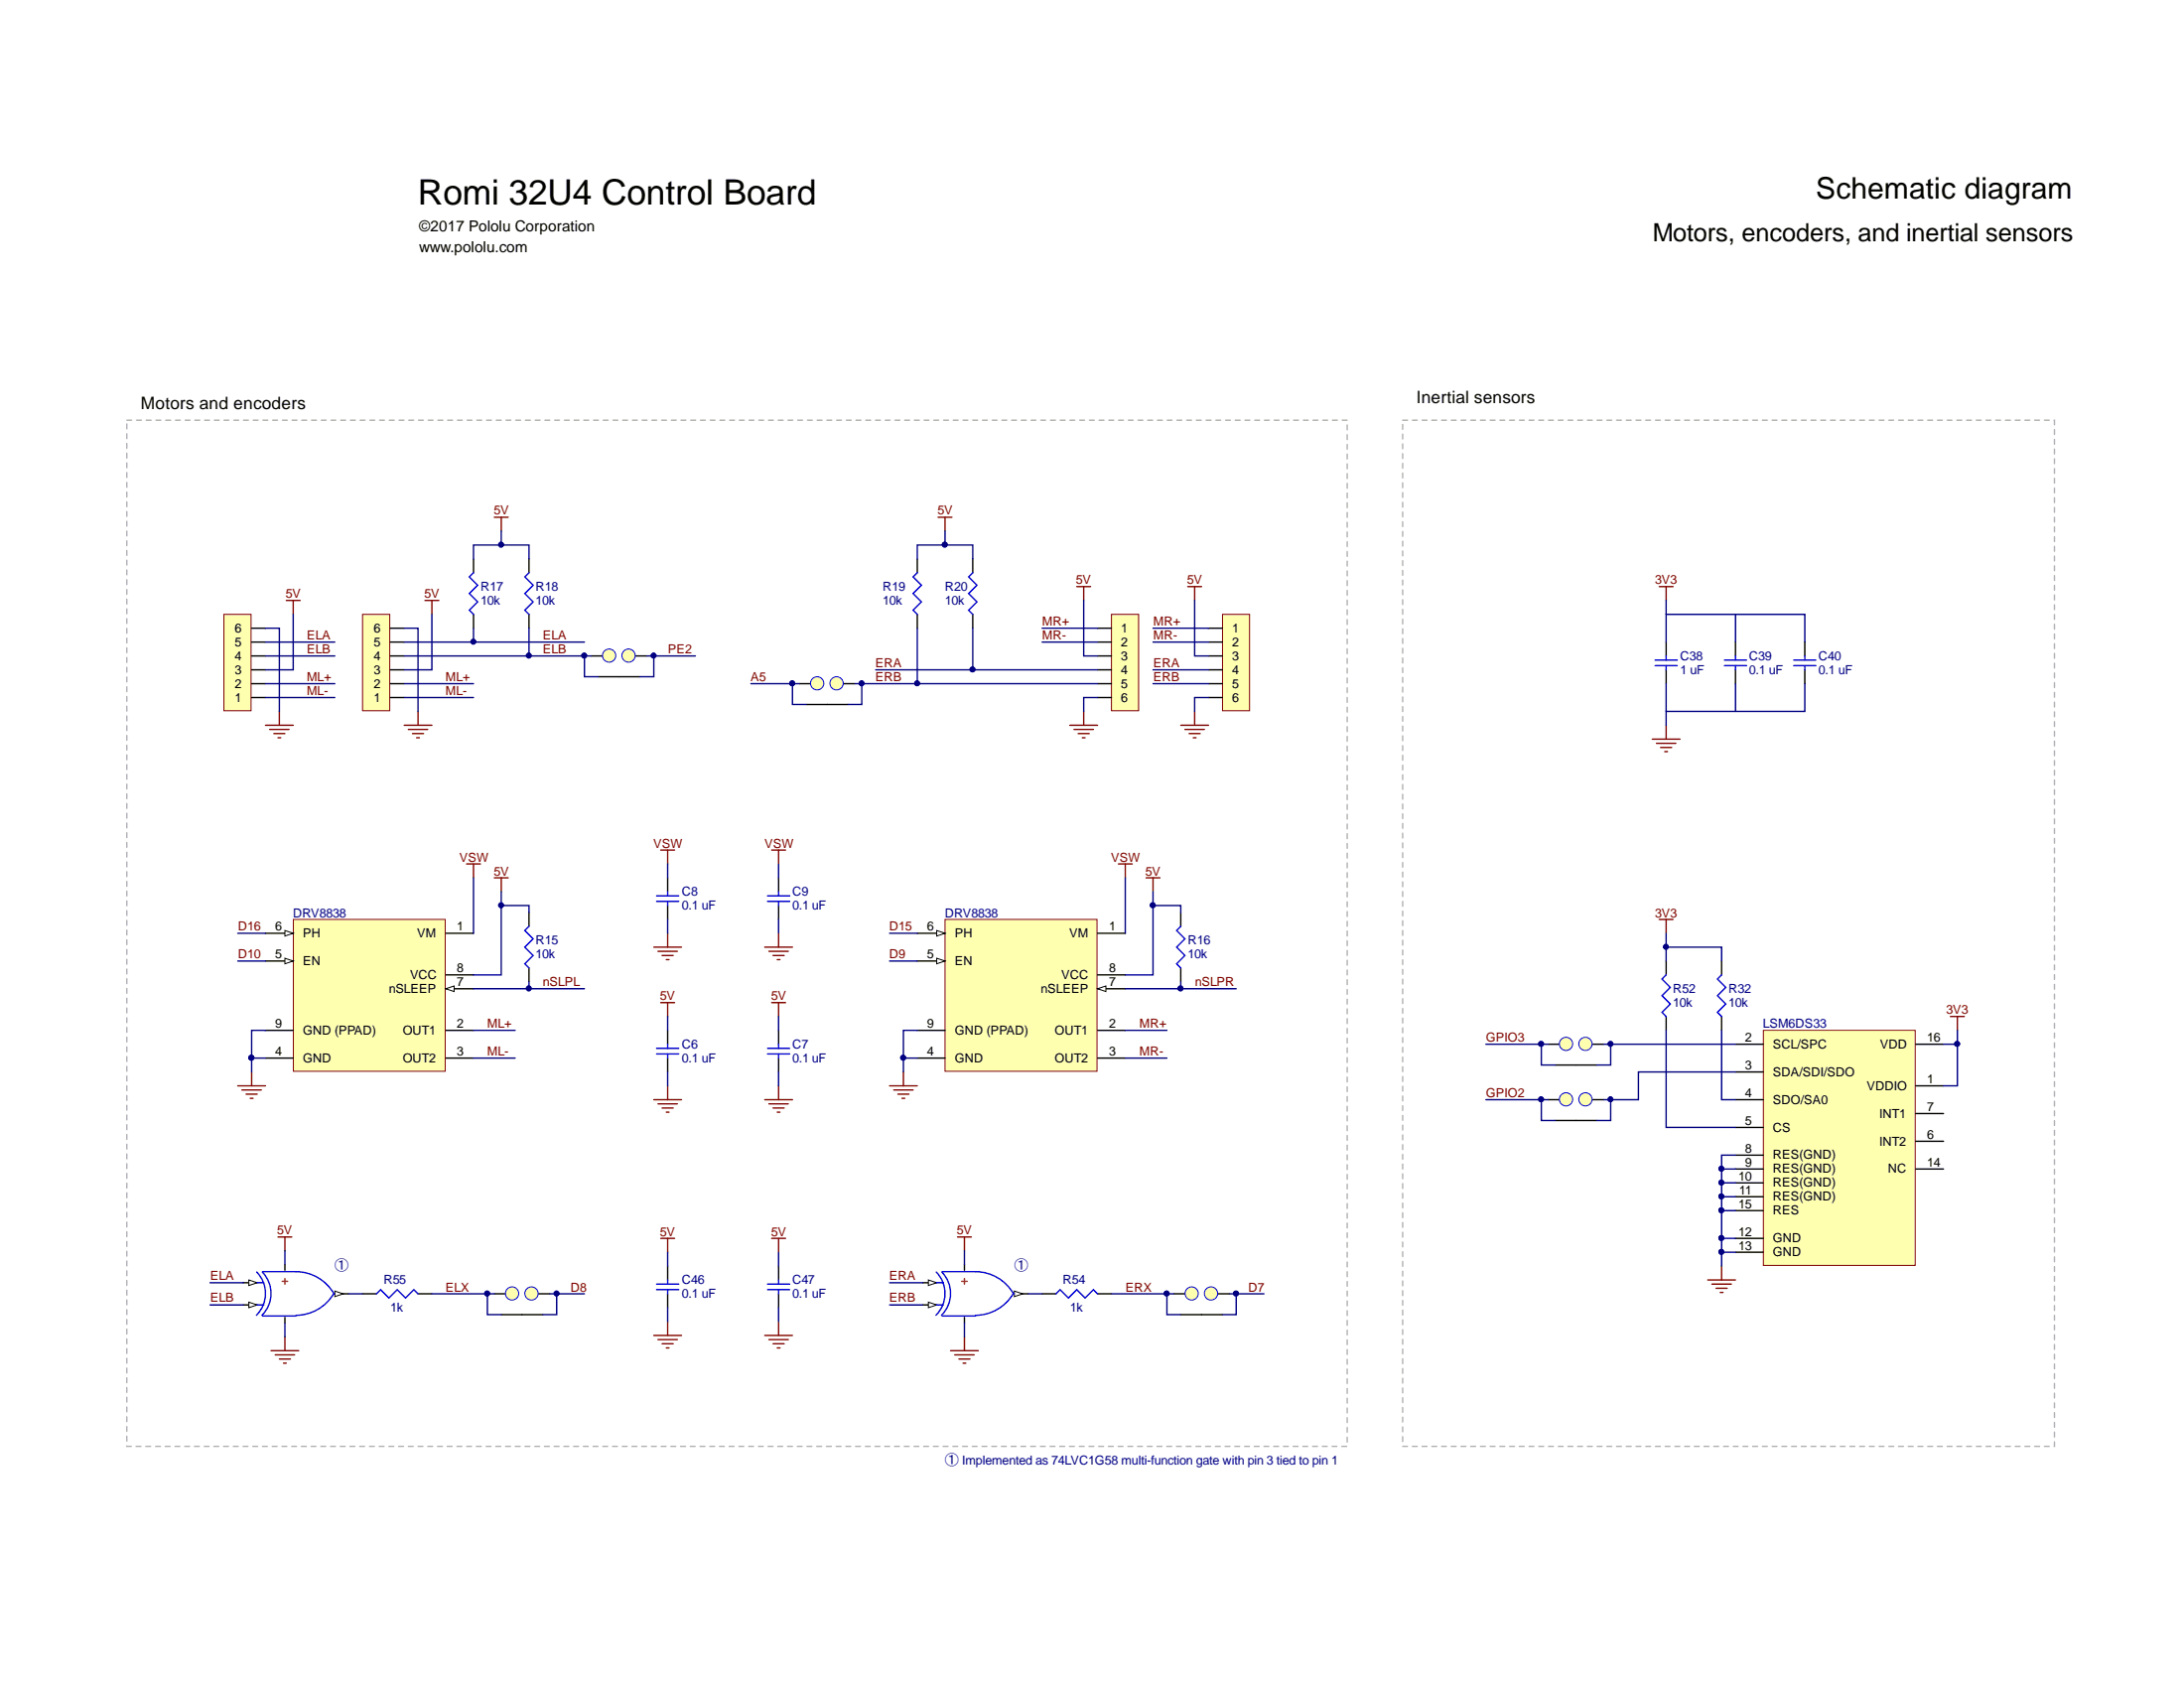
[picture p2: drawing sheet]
<svg xmlns="http://www.w3.org/2000/svg" width="279mm" height="216mm" viewBox="0 0 279 216" stroke-linecap="round" stroke-linejoin="round" font-family="sans-serif">
<g fill="none" stroke="#800000" stroke-width=".18">
<path d="M59.7 110.5h1.8M60.6 110.5v1.8M63.2 112.3h1.8M64.1 112.3v1.7M84.5 108.7h1.8M85.4 108.7v1.8M85.4 119.4v1.7M98.7 108.7h1.8M99.6 108.7v1.8M99.6 119.4v1.7M30.4 138.9h3.6M30.9 139.4h2.5"/>
<path d="M31.5 139.9h1.4M32.2 137.1v1.8M83.6 121.1h3.6M84.2 121.7h2.5M84.7 122.2h1.4M85.2 122.7h.4M97.8 121.1h3.6M98.4 121.7h2.4M98.9 122.2h1.4M99.4 122.7h.4M32 140.5h.4"/>
</g>
<path d="M85.4 112.3v1.7M85.4 115.8v1.8M99.6 112.3v1.7M99.6 115.8v1.8" fill="none" stroke="#000" stroke-width=".18"/>
<path d="M84 114.6h2.8M84 115.3h2.8M85.4 114v.6M85.4 115.3v.5M98.2 114.6h2.8M98.2 115.3h2.8M99.6 114v.6M99.6 115.3v.5" fill="none" stroke="#00f" stroke-width=".18"/>
<path d="M37.5 117.6h19.5v19.4h-19.5z" fill="#ffffb0" stroke="#800000" stroke-width=".13"/>
<path d="M34 119.4h3.5M57 119.4h3.6M34 135.3h3.5M57 124.7h3.6" fill="none" stroke="#000" stroke-width=".18"/>
<path d="M36.4 119l1.1 .4-1.1 .3z" fill="#fff"/>
<path d="M36.4 119l1.1 .4-1.1 .3z" fill="none" stroke="#000" stroke-width=".13"/>
<path d="M34 122.9h3.5" fill="none" stroke="#000" stroke-width=".18"/>
<path d="M36.4 122.6l1.1 .3-1.1 .4z" fill="#fff"/>
<path d="M36.4 122.6l1.1 .3-1.1 .4z" fill="none" stroke="#000" stroke-width=".13"/>
<path d="M57 126.5h3.6" fill="none" stroke="#000" stroke-width=".18"/>
<path d="M57 126.5l1.1-.4v.7z" fill="#fff"/>
<path d="M57 126.5l1.1-.4v.7z" fill="none" stroke="#000" stroke-width=".13"/>
<path d="M34 131.8h3.5M57 131.8h3.6M57 135.3h3.6" fill="none" stroke="#000" stroke-width=".18"/>
<path d="M143.1 110.5h1.7M144 110.5v1.8M146.6 112.3h1.8M147.5 112.3v1.7M113.8 138.9h3.5M114.3 139.4h2.5M114.9 139.9h1.4M115.6 137.1v1.8M115.4 140.5h.4" fill="none" stroke="#800000" stroke-width=".18"/>
<path d="M120.9 117.6h19.4v19.4h-19.4z" fill="#ffffb0" stroke="#800000" stroke-width=".13"/>
<path d="M117.3 119.4h3.6M140.4 119.4h3.6M117.3 135.3h3.6M140.4 124.7h3.6" fill="none" stroke="#000" stroke-width=".18"/>
<path d="M119.8 119l1.1 .4-1.1 .3z" fill="#fff"/>
<path d="M119.8 119l1.1 .4-1.1 .3z" fill="none" stroke="#000" stroke-width=".13"/>
<path d="M117.3 122.9h3.6" fill="none" stroke="#000" stroke-width=".18"/>
<path d="M119.8 122.6l1.1 .3-1.1 .4z" fill="#fff"/>
<path d="M119.8 122.6l1.1 .3-1.1 .4z" fill="none" stroke="#000" stroke-width=".13"/>
<path d="M140.4 126.5h3.6" fill="none" stroke="#000" stroke-width=".18"/>
<path d="M140.4 126.5l1.1-.4v.7z" fill="#fff"/>
<path d="M140.4 126.5l1.1-.4v.7z" fill="none" stroke="#000" stroke-width=".13"/>
<path d="M67.7 116.7v1.8M151.1 116.7v1.8M67.7 123.8v1.8M85.4 131.8v1.8M85.4 135.3v1.8M99.6 131.8v1.8M99.6 135.3v1.8M117.3 131.8h3.6M140.4 131.8h3.6M140.4 135.3h3.6M151.1 123.8v1.8" fill="none" stroke="#000" stroke-width=".18"/>
<path d="M67.7 118.5l-.6 .5 1.1 1.1-1.1 1 1.1 1.1-1.1 1.1 .6 .5M151.1 118.5l-.6 .5 1.1 1.1-1.1 1 1.1 1.1-1.1 1.1 .6 .5M84 134.1h2.8M84 134.8h2.8M85.4 133.6v.5M85.4 134.8v.5M98.2 134.1h2.8M98.2 134.8h2.8M99.6 133.6v.5M99.6 134.8v.5" fill="none" stroke="#00f" stroke-width=".18"/>
<g fill="none" stroke="#800000" stroke-width=".18">
<path d="M84.5 128.2h1.8M85.4 128.2v1.8M85.4 138.9v1.8M98.7 128.2h1.8M99.6 128.2v1.8M99.6 138.9v1.8M83.6 140.7h3.6M84.2 141.2h2.5M84.7 141.7h1.4M85.2 142.2h.4M97.8 140.7h3.6M98.4 141.2h2.4"/>
<path d="M98.9 141.7h1.4M99.4 142.2h.4"/>
</g>
<path d="M46.4 78.6h3.5v12.3h-3.5z" fill="#ffffb0" stroke="#800000" stroke-width=".13"/>
<path d="M49.9 89.2h1.8M49.9 87.4h1.8M49.9 83.9h1.8M49.9 85.7h1.8M49.9 82.1h1.8M49.9 80.3h1.8" fill="none" stroke="#000" stroke-width=".18"/>
<path d="M142.2 78.6h3.5v12.3h-3.5z" fill="#ffffb0" stroke="#800000" stroke-width=".13"/>
<path d="M60.6 71.5v1.8M60.6 78.6v1.7M140.4 80.3h1.8M140.4 82.1h1.8M140.4 85.7h1.8M140.4 83.9h1.8M140.4 87.4h1.8M140.4 89.2h1.8" fill="none" stroke="#000" stroke-width=".18"/>
<g fill="none" stroke="#800000" stroke-width=".18">
<path d="M54.4 76.8h1.7M55.3 76.8v1.8M63.2 66.2h1.8M64.1 66.2v1.7M120 66.2h1.8M120.9 66.2v1.7M137.8 75h1.7M138.6 75v1.8M51.7 92.8h3.6M52.2 93.3h2.5M52.8 93.8h1.4M53.3 94.4h.4"/>
<path d="M53.5 91v1.8M136.9 92.8h3.5M137.4 93.3h2.5M137.9 93.8h1.4M138.5 94.4h.3M138.6 91v1.8"/>
</g>
<path d="M60.6 73.3l-.6 .5 1.1 1.1-1.1 1 1.1 1.1-1.1 1 .6 .6" fill="none" stroke="#00f" stroke-width=".18"/>
<path d="M28.6 78.6h3.5v12.3h-3.5z" fill="#ffffb0" stroke="#800000" stroke-width=".13"/>
<path d="M67.7 71.5v1.8M67.7 78.6v1.7M117.3 71.5v1.8M117.3 78.6v1.7M124.4 71.5v1.8M124.4 78.6v1.7M32.2 89.2h1.8M32.2 87.4h1.8M32.2 83.9h1.8M32.2 85.7h1.8M32.2 82.1h1.8M32.2 80.3h1.8" fill="none" stroke="#000" stroke-width=".18"/>
<path d="M36.6 76.8h1.8M37.5 76.8v1.8M34 92.8h3.5M34.5 93.3h2.5M35 93.8h1.4M35.6 94.4h.3M35.7 91v1.8" fill="none" stroke="#800000" stroke-width=".18"/>
<path d="M67.7 73.3l-.6 .5 1.1 1.1-1.1 1 1.1 1.1-1.1 1 .6 .6M117.3 73.3l-.5 .5 1.1 1.1-1.1 1 1.1 1.1-1.1 1 .5 .6M124.4 73.3l-.5 .5 1.1 1.1-1.1 1 1.1 1.1-1.1 1 .5 .6" fill="none" stroke="#00f" stroke-width=".18"/>
<path d="M156.4 78.6h3.5v12.3h-3.5z" fill="#ffffb0" stroke="#800000" stroke-width=".13"/>
<g fill="none" stroke="#000" stroke-width=".18">
<path d="M75.7 83.9h1.7M81 83.9h1.8M154.6 80.3h1.8M154.6 82.1h1.8M154.6 85.7h1.8M154.6 83.9h1.8M154.6 87.4h1.8M154.6 89.2h1.8M46.4 165.5h1.8M53.5 165.5h1.8M85.4 161.9v1.8M85.4 165.5v1.8"/>
<path d="M99.6 161.9v1.8M99.6 165.5v1.8M133.3 165.5h1.8M140.4 165.5h1.8"/>
</g>
<g fill="none" stroke="#800000" stroke-width=".18">
<path d="M151.9 75h1.8M152.8 75v1.8M151.1 92.8h3.5M151.6 93.3h2.5M152.1 93.8h1.4M152.7 94.4h.3M152.8 91v1.8M35.6 158.2h1.7M36.4 158.2v1.8M84.5 158.4h1.8M85.4 158.4v1.8M98.7 158.4h1.8"/>
<path d="M99.6 158.4v1.8M122.5 158.2h1.8M123.4 158.2v1.8M34.7 172.8h3.5M35.2 173.3h2.5M35.7 173.8h1.5M36.3 174.4h.3M36.4 171v1.8M83.6 170.8h3.6M84.2 171.3h2.5M84.7 171.9h1.4M85.2 172.4h.4"/>
<path d="M85.4 169v1.8M97.8 170.8h3.6M98.4 171.3h2.4M98.9 171.9h1.4M99.4 172.4h.4M99.6 169v1.8M121.6 172.8h3.6M122.1 173.3h2.5M122.7 173.8h1.4M123.2 174.4h.4M123.4 171v1.8"/>
</g>
<path d="M48.2 165.5l.5-.5 1.1 1 1-1 1.1 1 1-1 .6 .5M84 164.2h2.8M84 165h2.8M85.4 163.7v.5M85.4 165v.5M98.2 164.2h2.8M98.2 165h2.8M99.6 163.7v.5M99.6 165v.5M135.1 165.5l.5-.5 1.1 1 1.1-1 1 1 1.1-1 .5 .5" fill="none" stroke="#00f" stroke-width=".18"/>
<g fill="#ffffb0" stroke="#00f" stroke-width=".13">
<circle cx="77.9" cy="83.9" r=".85"/>
<circle cx="80.4" cy="83.9" r=".85"/>
</g>
<path d="M76.5 86.6h5.4M63.2 165.5h1.8M68.6 165.5h1.7" fill="none" stroke="#000" stroke-width=".18"/>
<g fill="#ffffb0" stroke="#00f" stroke-width=".13">
<circle cx="65.5" cy="165.4" r=".85"/>
<circle cx="68" cy="165.4" r=".85"/>
</g>
<path d="M64.1 168.1h5.3M150.2 165.5h1.7M155.5 165.5h1.8" fill="none" stroke="#000" stroke-width=".18"/>
<g fill="#ffffb0" stroke="#00f" stroke-width=".13">
<circle cx="152.4" cy="165.4" r=".84"/>
<circle cx="154.9" cy="165.4" r=".85"/>
</g>
<path d="M102.3 87.4h1.7M107.6 87.4h1.8M151.1 168.1h5.3" fill="none" stroke="#000" stroke-width=".18"/>
<g fill="#ffffb0" stroke="#00f" stroke-width=".13">
<circle cx="107" cy="87.4" r=".85"/>
<circle cx="104.5" cy="87.4" r=".85"/>
</g>
<path d="M103.2 90.1h5.3M42.8 165.5h1.8" fill="none" stroke="#000" stroke-width=".18"/>
<path d="M42.8 165.1l1.1 .4-1.1 .3z" fill="#fff"/>
<path d="M42.8 165.1l1.1 .4-1.1 .3z" fill="none" stroke="#000" stroke-width=".13"/>
<path d="M31.1 164.1h1.8" fill="none" stroke="#000" stroke-width=".18"/>
<path d="M31.8 163.7l1.1 .4-1.1 .3z" fill="#fff"/>
<path d="M31.8 163.7l1.1 .4-1.1 .3z" fill="none" stroke="#000" stroke-width=".13"/>
<path d="M31.1 166.9h1.8" fill="none" stroke="#000" stroke-width=".18"/>
<path d="M31.8 166.5l1.1 .4-1.1 .4z" fill="#fff"/>
<path d="M31.8 166.5l1.1 .4-1.1 .4z" fill="none" stroke="#000" stroke-width=".13"/>
<path d="M36.4 161.8v.7M36.4 168.5v.7M129.8 165.5h1.7" fill="none" stroke="#000" stroke-width=".18"/>
<path d="M36.1 163.9h.7M36.4 163.5v.7" fill="none" stroke="#f00" stroke-width=".18"/>
<path d="M32.8 162.7a3.9 3.9 0 0 1 0 5.5M32.9 164.1h.9M32.9 166.9h.9M33.6 162.7a3.9 3.9 0 0 1-.1 5.5M33.6 162.6h4.3a5.6 5.6 0 0 1 4.8 2.9M33.6 168.3h4.3M42.7 165.4a5.6 5.6 0 0 1-4.8 2.8" fill="none" stroke="#00f" stroke-width=".18"/>
<path d="M129.8 165.1l1 .4-1 .3z" fill="#fff"/>
<path d="M129.8 165.1l1 .4-1 .3z" fill="none" stroke="#000" stroke-width=".13"/>
<path d="M118.1 164.1h1.7" fill="none" stroke="#000" stroke-width=".18"/>
<path d="M118.8 163.7l1 .4-1 .3z" fill="#fff"/>
<path d="M118.8 163.7l1 .4-1 .3z" fill="none" stroke="#000" stroke-width=".13"/>
<path d="M118.1 166.9h1.7" fill="none" stroke="#000" stroke-width=".18"/>
<path d="M118.8 166.5l1 .4-1 .4z" fill="#fff"/>
<path d="M118.8 166.5l1 .4-1 .4z" fill="none" stroke="#000" stroke-width=".13"/>
<path d="M213.2 82.1v1.8M213.2 85.7v1.7M222 82.1v1.8M222 85.7v1.7M230.9 82.1v1.8M230.9 85.7v1.7M198.1 133.6h1.7M203.4 133.6h1.8M123.4 161.8v.7M123.4 168.5v.7" fill="none" stroke="#000" stroke-width=".18"/>
<path d="M123 163.9h.7M123.4 163.5v.7" fill="none" stroke="#f00" stroke-width=".18"/>
<g fill="none" stroke="#00f" stroke-width=".18">
<path d="M211.7 84.4h2.9M211.7 85.1h2.9M213.2 83.9v.5M213.2 85.1v.6M220.6 84.4h2.8M220.6 85.1h2.8M222 83.9v.5M222 85.1v.6M229.5 84.4h2.8M229.5 85.1h2.8M230.9 83.9v.5M230.9 85.1v.6"/>
<path d="M119.8 162.7a3.9 3.9 0 0 1-.1 5.5M119.8 164.1h.9M119.8 166.9h.9M120.5 162.7a3.9 3.9 0 0 1-.1 5.5M120.5 162.6h4.3a5.6 5.6 0 0 1 4.9 2.9M120.5 168.3h4.3M129.6 165.4a5.6 5.6 0 0 1-4.8 2.8"/>
</g>
<g fill="none" stroke="#800000" stroke-width=".18">
<path d="M212.3 75h1.7M213.2 75v1.8M211.4 94.5h3.5M211.9 95.1h2.5M212.4 95.6h1.5M213 96.1h.3M213.2 92.8v1.7M249.5 130h1.8M250.4 130v1.8M218.5 163.7h3.5M219 164.2h2.5M219.5 164.8h1.5"/>
<path d="M220.1 165.3h.3M220.2 161.9v1.8"/>
</g>
<g fill="#ffffb0" stroke="#00f" stroke-width=".13">
<circle cx="202.8" cy="133.5" r=".85"/>
<circle cx="200.3" cy="133.5" r=".85"/>
</g>
<path d="M198.1 140.7h1.7M203.4 140.7h1.8" fill="none" stroke="#000" stroke-width=".18"/>
<g fill="#ffffb0" stroke="#00f" stroke-width=".13">
<circle cx="202.8" cy="140.6" r=".85"/>
<circle cx="200.3" cy="140.6" r=".85"/>
</g>
<path d="M199 136.2h5.3M199 143.3h5.3" fill="none" stroke="#000" stroke-width=".18"/>
<path d="M225.6 131.8h19.4v30h-19.4z" fill="#ffffb0" stroke="#800000" stroke-width=".13"/>
<g fill="none" stroke="#000" stroke-width=".18">
<path d="M213.2 122.9v1.8M213.2 130v1.8M220.2 122.9v1.8M220.2 130v1.8M222 133.6h3.6M222 137.1h3.6M245.1 138.9h3.5M245.1 133.6h3.5M222 140.7h3.6M222 144.2h3.6M222 147.7h3.6M222 149.5h3.6"/>
<path d="M222 151.3h3.6M222 153.1h3.6M222 158.4h3.6M222 154.8h3.6M245.1 146h3.5M245.1 142.4h3.5M245.1 149.5h3.5M222 160.2h3.6"/>
</g>
<path d="M213.2 124.7l-.6 .5 1.1 1.1-1.1 1.1 1.1 1-1.1 1.1 .6 .5M220.2 124.7l-.5 .5 1.1 1.1-1.1 1.1 1.1 1-1.1 1.1 .5 .5" fill="none" stroke="#00f" stroke-width=".18"/>
<path d="M212.3 117.6h1.7M213.2 117.6v1.8" fill="none" stroke="#800000" stroke-width=".18"/>
<g fill="none" stroke="#000080" stroke-width=".18">
<path d="M37.5 78.6v7.1h-3.5M55.3 78.6v7.1h-3.6M60.6 71.5v-1.8h7.1v1.8M64.1 67.9v1.8M117.3 71.5v-1.8h7.1v1.8M120.9 67.9v1.8M138.6 76.8v7.1h1.8M152.8 76.8v7.1h1.8M213.2 78.6h17.7v3.5M213.2 76.8v5.3M222 78.6v3.5M34 80.3h1.7v10.7"/>
<path d="M34 87.4h8.8M34 89.2h8.8M34 82.1h8.8M34 83.9h8.8M51.7 80.3h1.8v10.7M51.7 87.4h8.9M51.7 89.2h8.9M60.6 80.3v1.8h-8.9M60.6 82.1h14.2M67.7 80.3v3.6h-16M67.7 83.9h7.1M75.7 83.9h-.9v2.7h1.7"/>
<path d="M82.8 83.9h.8v2.7h-1.7M83.6 83.9h5.4M96.1 87.4h5.3M102.3 87.4h-.9v2.7h1.8M109.4 87.4h.9v2.7h-1.8M110.3 87.4h7M112 85.7h12.4M117.3 80.3v7.1h23.1M124.4 80.3v5.4h16M133.3 80.3h7.1M133.3 82.1h7.1M140.4 89.2h-1.8v1.8"/>
<path d="M147.5 87.4h7.1M147.5 80.3h7.1M147.5 82.1h7.1M147.5 85.7h7.1M154.6 89.2h-1.8v1.8M213.2 87.4v3.6M222 87.4v3.6M230.9 87.4v3.6h-17.7v1.8M30.4 119.4h3.6M60.6 112.3v7.1M64.1 114v10.7h-3.5M64.1 115.8h3.6v.9"/>
<path d="M85.4 110.5v1.8M85.4 117.6v1.8M99.6 110.5v1.8M99.6 117.6v1.8M113.8 119.4h3.5M144 112.3v7.1M147.5 114v10.7h-3.5M147.5 115.8h3.6v.9M213.2 119.4v1.7M30.4 122.9h3.6M32.2 135.3h1.8M32.2 135.3v1.8"/>
<path d="M34 131.8h-1.8v3.5M60.6 126.5h14.2M60.6 131.8h5.3M60.6 135.3h5.3M67.7 125.6v.9M85.4 130v1.8M85.4 137.1v1.8M99.6 130v1.8M99.6 137.1v1.8M113.8 122.9h3.5M115.6 135.3v1.8M117.3 131.8h-1.7v3.5h1.7"/>
<path d="M144 126.5h14.2M144 131.8h5.3M144 135.3h5.3M151.1 125.6v.9M190.1 133.6h8M197.2 133.6v2.6h1.8M205.2 133.6h.9v2.6h-1.8M206.1 133.6h15.9M213.2 131.8v12.4h8.8M213.2 122.9v-1.8h7v1.8M220.2 131.8v8.9h1.8M222 137.1h-12.4v3.6h-3.5"/>
<path d="M248.6 133.6h1.8M250.4 131.8v7.1h-1.8M36.4 160v1.8M123.4 160v1.8M190.1 140.7h8M197.2 140.7v2.6h1.8M205.2 140.7h.9v2.6h-1.8M220.2 151.3h1.8M220.2 153.1h1.8M220.2 154.8h1.8M220.2 158.4h1.8M220.2 149.5h1.8"/>
<path d="M222 147.7h-1.8v14.2M26.9 166.9h4.2M26.9 164.1h4.2M36.4 169.2v1.8M44.6 165.5h1.8M55.3 165.5h7.1M63.2 165.5h-.8v2.6h1.7M70.3 165.5h.9v2.6h-1.8M71.2 165.5h3.6M85.4 160.2v1.7M85.4 167.3v1.7M99.6 160.2v1.7"/>
<path d="M99.6 167.3v1.7M113.8 166.9h4.3M113.8 164.1h4.3M123.4 169.2v1.8M131.5 165.5h1.8M142.2 165.5h7.1M150.2 165.5h-.9v2.6h1.8M157.3 165.5h.9v2.6h-1.8M158.2 165.5h3.5M220.2 160.2h1.8"/>
</g>
<g fill="#000080" stroke="#000080" stroke-width=".13">
<circle cx="64.1" cy="115.8" r=".31"/>
<circle cx="32.2" cy="135.3" r=".32"/>
<circle cx="67.6" cy="126.4" r=".31"/>
<circle cx="151" cy="126.4" r=".32"/>
<circle cx="67.6" cy="83.9" r=".31"/>
<circle cx="60.5" cy="82.1" r=".31"/>
<circle cx="124.4" cy="85.6" r=".32"/>
<circle cx="117.3" cy="87.4" r=".31"/>
<circle cx="64.1" cy="69.7" r=".31"/>
<circle cx="120.9" cy="69.7" r=".31"/>
<circle cx="74.7" cy="83.9" r=".32"/>
<circle cx="83.6" cy="83.9" r=".31"/>
<circle cx="62.3" cy="165.4" r=".32"/>
<circle cx="71.2" cy="165.4" r=".31"/>
<circle cx="149.3" cy="165.4" r=".32"/>
<circle cx="158.1" cy="165.4" r=".32"/>
<circle cx="110.2" cy="87.4" r=".31"/>
<circle cx="101.4" cy="87.4" r=".31"/>
<circle cx="115.5" cy="135.3" r=".31"/>
<circle cx="147.5" cy="115.8" r=".32"/>
<circle cx="220.2" cy="160.1" r=".32"/>
<circle cx="220.2" cy="151.3" r=".32"/>
<circle cx="220.2" cy="153" r=".32"/>
<circle cx="220.2" cy="154.8" r=".32"/>
<circle cx="220.2" cy="149.5" r=".32"/>
<circle cx="220.2" cy="158.3" r=".32"/>
<circle cx="250.4" cy="133.5" r=".31"/>
<circle cx="197.2" cy="140.6" r=".32"/>
<circle cx="197.2" cy="133.5" r=".32"/>
<circle cx="206" cy="133.5" r=".31"/>
<circle cx="213.1" cy="121.1" r=".31"/>
<circle cx="206" cy="140.6" r=".31"/>
</g>
<path d="M16.2 53.7h156.1v131.3h-156.1v-131.3M179.4 53.7h83.4v131.3h-83.4v-131.3" fill="none" stroke="#b0b0b0" stroke-width=".18" stroke-dasharray=".6 .6"/>
<text font-size="4.5" x="53.5" y="26.2">Romi 32U4 Control Board</text>
<text font-size="3.8" x="232.3" y="25.4">Schematic diagram</text>
<text font-size="3.2" x="211.4" y="30.9">Motors, encoders, and inertial sensors</text>
<g font-size="2.2">
<text x="18" y="52.3">Motors and encoders</text>
<text x="181.2" y="51.5">Inertial sensors</text>
</g>
<g font-size="1.9">
<text x="53.6" y="29.6">©2017 Pololu Corporation</text>
<text x="53.6" y="32.2">www.pololu.com</text>
</g>
<g font-size="1.8" fill="#000080">
<text x="42.8" y="162.5">①</text>
<text x="129.8" y="162.5">①</text>
<text x="120.9" y="187.3">① Implemented as 74LVC1G58 multi-function gate with pin 3 tied to pin 1</text>
</g>
<g font-size="1.6" fill="#800000">
<text x="63.2" y="65.8">5V</text>
<text x="120" y="65.8">5V</text>
<text x="36.5" y="76.5">5V</text>
<text x="54.3" y="76.5">5V</text>
<text x="137.6" y="74.7">5V</text>
<text x="151.9" y="74.7">5V</text>
<text x="211.8" y="74.7">3V3</text>
<text x="39.3" y="81.8">ELA</text>
<text x="39.3" y="83.6">ELB</text>
<text x="69.5" y="83.6">ELB</text>
<text x="69.5" y="81.8">ELA</text>
<text x="85.4" y="83.6">PE2</text>
<text x="133.3" y="80">MR+</text>
<text x="133.3" y="81.8">MR-</text>
<text x="147.5" y="80">MR+</text>
<text x="147.5" y="81.8">MR-</text>
<text x="39.3" y="87.1">ML+</text>
<text x="39.3" y="88.9">ML-</text>
<text x="57" y="87.1">ML+</text>
<text x="57" y="88.9">ML-</text>
<text x="96" y="87.1">A5</text>
<text x="112" y="85.3">ERA</text>
<text x="112" y="87.1">ERB</text>
<text x="147.5" y="85.3">ERA</text>
<text x="147.5" y="87.1">ERB</text>
<text x="58.8" y="110.2">VSW</text>
<text x="63.2" y="112">5V</text>
<text x="83.6" y="108.4">VSW</text>
<text x="97.8" y="108.4">VSW</text>
<text x="142.1" y="110.2">VSW</text>
<text x="146.5" y="112">5V</text>
<text x="30.5" y="119">D16</text>
<text x="113.8" y="119">D15</text>
<text x="211.8" y="117.3">3V3</text>
<text x="30.5" y="122.5">D10</text>
<text x="113.8" y="122.5">D9</text>
<text x="62.3" y="131.4">ML+</text>
<text x="69.5" y="126.1">nSLPL</text>
<text x="84.4" y="127.9">5V</text>
<text x="98.6" y="127.9">5V</text>
<text x="145.8" y="131.4">MR+</text>
<text x="152.9" y="126.1">nSLPR</text>
<text x="249" y="129.7">3V3</text>
<text x="62.3" y="135">ML-</text>
<text x="145.8" y="135">MR-</text>
<text x="190.1" y="133.2">GPIO3</text>
<text x="190.1" y="140.3">GPIO2</text>
<text x="35.4" y="157.9">5V</text>
<text x="84.4" y="158.1">5V</text>
<text x="98.6" y="158.1">5V</text>
<text x="122.4" y="157.9">5V</text>
<text x="26.9" y="163.7">ELA</text>
<text x="26.9" y="166.5">ELB</text>
<text x="57" y="165.2">ELX</text>
<text x="73" y="165.2">D8</text>
<text x="113.8" y="163.7">ERA</text>
<text x="113.8" y="166.5">ERB</text>
<text x="144" y="165.2">ERX</text>
<text x="159.7" y="165.2">D7</text>
</g>
<g font-size="1.6" fill="#000080">
<text x="61.5" y="77.4">10k</text>
<text x="61.5" y="75.6">R17</text>
<text x="68.5" y="77.4">10k</text>
<text x="68.5" y="75.6">R18</text>
<text x="112.9" y="77.4">10k</text>
<text x="112.9" y="75.6">R19</text>
<text x="120.9" y="77.4">10k</text>
<text x="120.9" y="75.6">R20</text>
<text x="215" y="86.3">1 uF</text>
<text x="215" y="84.5">C38</text>
<text x="223.8" y="86.3">0.1 uF</text>
<text x="223.8" y="84.5">C39</text>
<text x="232.6" y="86.3">0.1 uF</text>
<text x="232.6" y="84.5">C40</text>
<text x="37.5" y="117.3">DRV8838</text>
<text x="87.2" y="116.4">0.1 uF</text>
<text x="87.2" y="114.6">C8</text>
<text x="101.3" y="116.4">0.1 uF</text>
<text x="101.3" y="114.6">C9</text>
<text x="120.9" y="117.3">DRV8838</text>
<text x="68.5" y="122.5">10k</text>
<text x="68.5" y="120.8">R15</text>
<text x="151.9" y="122.5">10k</text>
<text x="151.9" y="120.8">R16</text>
<text x="214" y="128.8">10k</text>
<text x="214" y="127">R52</text>
<text x="221.1" y="128.8">10k</text>
<text x="221.1" y="127">R32</text>
<text x="225.5" y="131.4">LSM6DS33</text>
<text x="87.2" y="135.9">0.1 uF</text>
<text x="87.2" y="134.1">C6</text>
<text x="101.3" y="135.9">0.1 uF</text>
<text x="101.3" y="134.1">C7</text>
<text x="49.1" y="164.2">R55</text>
<text x="49.9" y="167.8">1k</text>
<text x="87.2" y="166">0.1 uF</text>
<text x="87.2" y="164.2">C46</text>
<text x="101.3" y="166">0.1 uF</text>
<text x="101.3" y="164.2">C47</text>
<text x="136" y="164.2">R54</text>
<text x="136.9" y="167.8">1k</text>
</g>
<g font-size="1.6">
<text x="30" y="82.7">5</text>
<text x="30" y="80.9">6</text>
<text x="47.8" y="82.7">5</text>
<text x="47.8" y="80.9">6</text>
<text x="143.4" y="80.9">1</text>
<text x="143.4" y="82.7">2</text>
<text x="157.6" y="80.9">1</text>
<text x="157.6" y="82.7">2</text>
<text x="30" y="89.7">1</text>
<text x="30" y="88">2</text>
<text x="30" y="84.5">4</text>
<text x="30" y="86.3">3</text>
<text x="47.8" y="89.7">1</text>
<text x="47.8" y="88">2</text>
<text x="47.8" y="84.5">4</text>
<text x="47.8" y="86.3">3</text>
<text x="143.4" y="86.3">4</text>
<text x="143.4" y="84.5">3</text>
<text x="143.4" y="88">5</text>
<text x="143.4" y="89.7">6</text>
<text x="157.6" y="86.3">4</text>
<text x="157.6" y="84.5">3</text>
<text x="157.6" y="88">5</text>
<text x="157.6" y="89.7">6</text>
<text x="35.2" y="119">6</text>
<text x="38.7" y="119.9">PH</text>
<text x="53.4" y="119.9">VM</text>
<text x="58.5" y="119">1</text>
<text x="118.6" y="119">6</text>
<text x="122.2" y="119.9">PH</text>
<text x="136.8" y="119.9">VM</text>
<text x="141.9" y="119">1</text>
<text x="35.2" y="122.5">5</text>
<text x="38.7" y="123.5">EN</text>
<text x="52.5" y="125.3">VCC</text>
<text x="58.5" y="124.3">8</text>
<text x="118.6" y="122.5">5</text>
<text x="122.2" y="123.5">EN</text>
<text x="135.8" y="125.3">VCC</text>
<text x="141.9" y="124.3">8</text>
<text x="35.2" y="131.4">9</text>
<text x="49.7" y="127">nSLEEP</text>
<text x="58.5" y="126.1">7</text>
<text x="58.5" y="131.4">2</text>
<text x="118.6" y="131.4">9</text>
<text x="133.2" y="127">nSLEEP</text>
<text x="141.9" y="126.1">7</text>
<text x="141.9" y="131.4">2</text>
<text x="35.2" y="135">4</text>
<text x="38.7" y="135.9">GND</text>
<text x="38.7" y="132.4">GND (PPAD)</text>
<text x="51.5" y="132.4">OUT1</text>
<text x="51.5" y="135.9">OUT2</text>
<text x="58.5" y="135">3</text>
<text x="118.6" y="135">4</text>
<text x="122.2" y="135.9">GND</text>
<text x="122.2" y="132.4">GND (PPAD)</text>
<text x="134.9" y="132.4">OUT1</text>
<text x="134.9" y="135.9">OUT2</text>
<text x="141.9" y="135">3</text>
<text x="223.3" y="133.2">2</text>
<text x="223.3" y="136.8">3</text>
<text x="226.8" y="134.1">SCL/SPC</text>
<text x="226.8" y="137.7">SDA/SDI/SDO</text>
<text x="240.5" y="134.1">VDD</text>
<text x="246.5" y="133.2">16</text>
<text x="223.3" y="140.3">4</text>
<text x="223.3" y="143.9">5</text>
<text x="226.8" y="141.2">SDO/SA0</text>
<text x="238.8" y="139.5">VDDIO</text>
<text x="240.4" y="143">INT1</text>
<text x="246.5" y="138.5">1</text>
<text x="246.5" y="142.1">7</text>
<text x="223.3" y="147.4">8</text>
<text x="223.3" y="149.2">9</text>
<text x="226.8" y="144.8">CS</text>
<text x="226.8" y="148.3">RES(GND)</text>
<text x="240.4" y="146.6">INT2</text>
<text x="246.5" y="145.6">6</text>
<text x="246.5" y="149.2">14</text>
<text x="222.4" y="151">10</text>
<text x="222.4" y="154.5">15</text>
<text x="222.5" y="152.7">11</text>
<text x="226.8" y="150">RES(GND)</text>
<text x="226.8" y="151.8">RES(GND)</text>
<text x="226.8" y="153.6">RES(GND)</text>
<text x="226.8" y="155.4">RES</text>
<text x="241.5" y="150">NC</text>
<text x="222.4" y="158.1">12</text>
<text x="222.4" y="159.8">13</text>
<text x="226.8" y="158.9">GND</text>
<text x="226.8" y="160.7">GND</text>
</g>
</svg>
